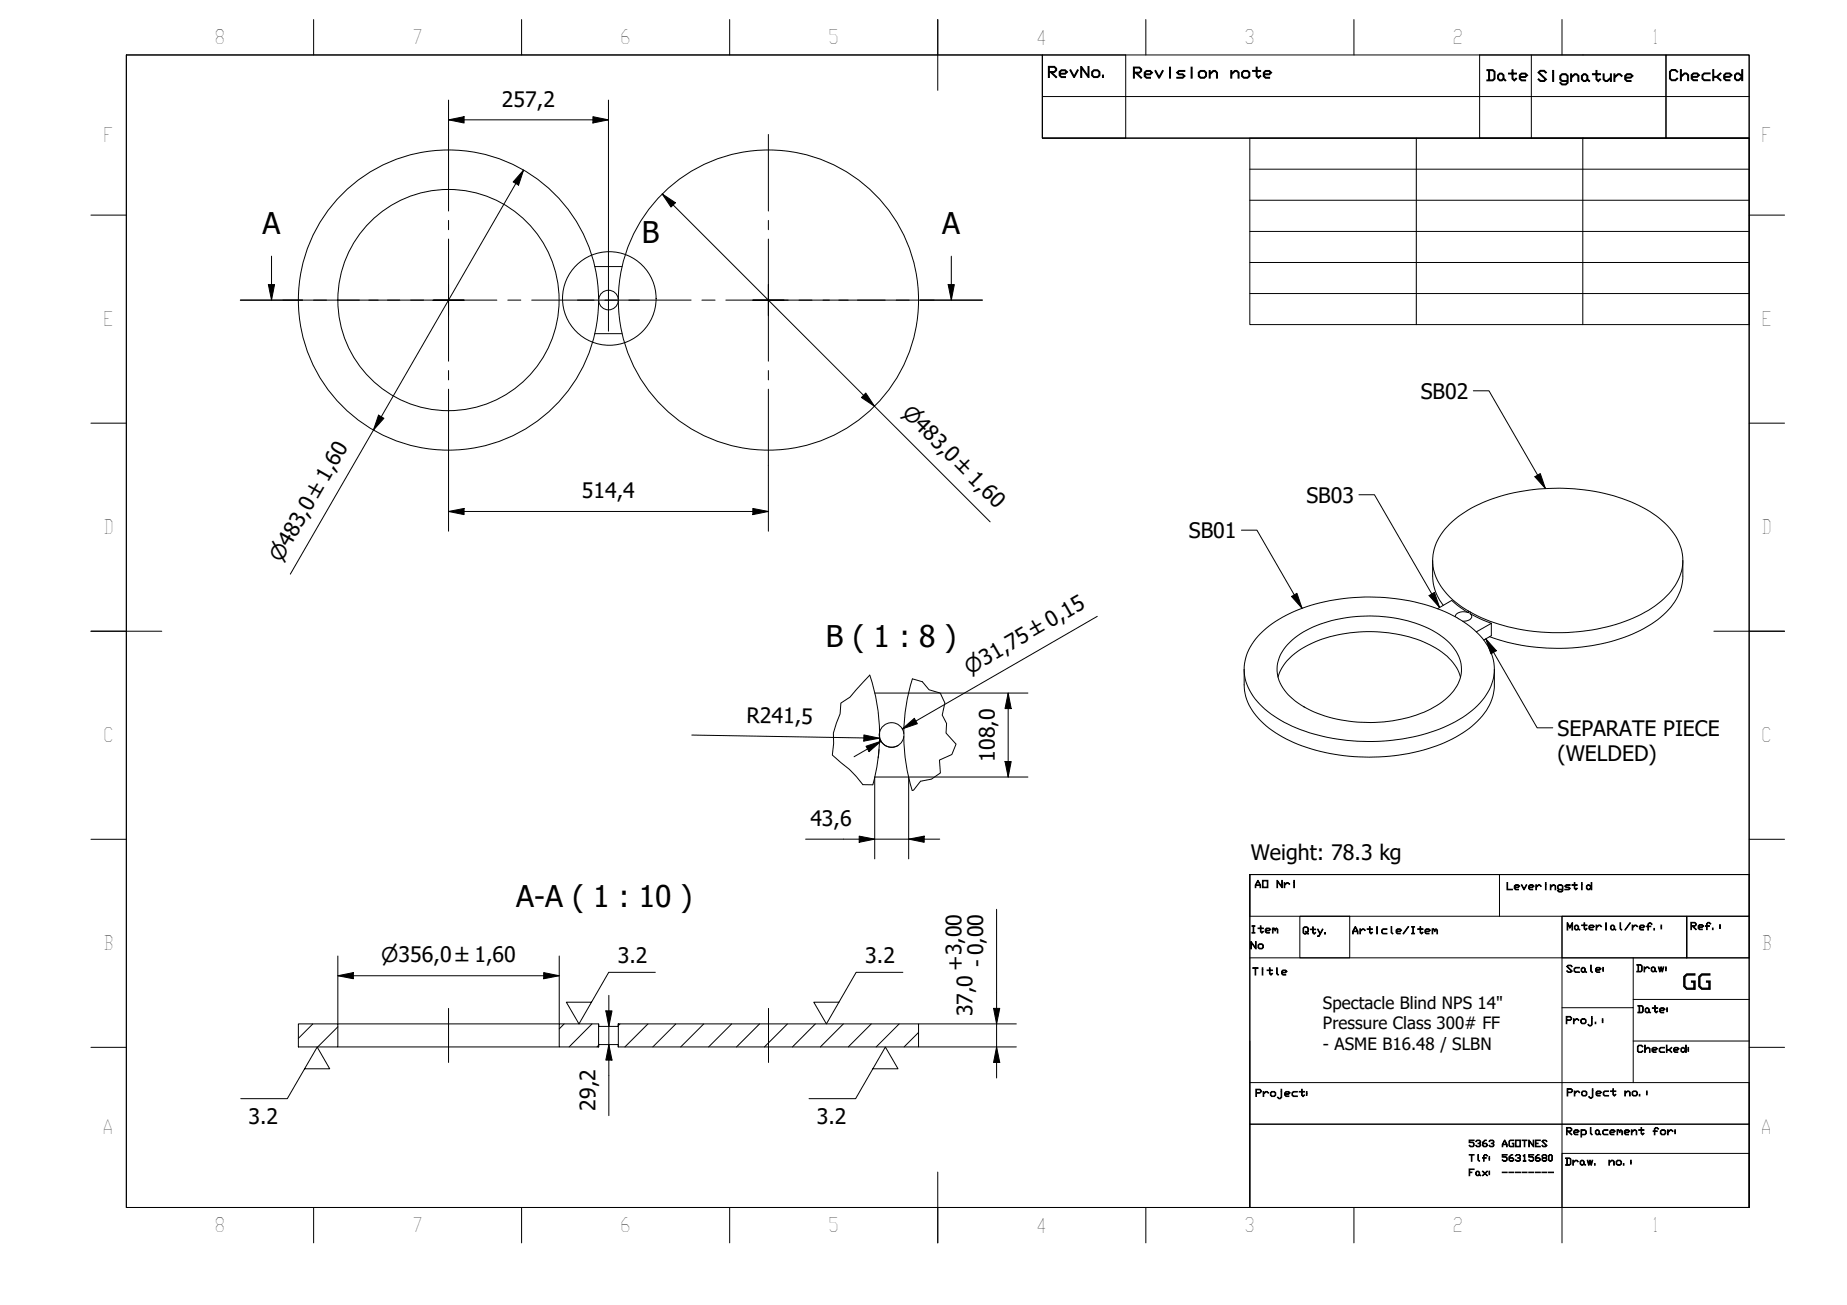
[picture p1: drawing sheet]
<svg xmlns="http://www.w3.org/2000/svg" width="297mm" height="210mm" viewBox="0 0 297 210" stroke-linecap="round" stroke-linejoin="round" font-family="sans-serif">
<!-- layer: Hatch (ISO) -->
<g fill="none" stroke="#000" stroke-width=".16">
<path d="M50.3 164.7l-2.3 2.3M54.3 165.2l-3.2 3.2M90.7 164.7l-.8 .8M95.2 164.7l-3.7 3.7M96.3 168.1l-.3 .3M99.7 164.7l-.3 .3M104.2 164.7l-3.7 3.7M108.7 164.7l-3.7 3.7M113.2 164.7l-3.7 3.7M117.7 164.7l-3.7 3.7M122.2 164.7l-3.8 3.7M126.6 164.7l-3.7 3.7"/>
<path d="M131.1 164.7l-3.7 3.7M135.6 164.7l-3.7 3.7M140.1 164.7l-3.7 3.7M144.6 164.7l-3.7 3.7M147.7 166.1l-2.3 2.3"/>
</g>
<!-- layer: Visible (ISO) -->
<g fill="none" stroke="#000" stroke-width=".16">
<path d="M95.7 42.9h4.3M95.7 53.7h4.3M96.3 48a24.1 24.1 0 0 0-35.7-20.9 24.1 24.1 0 0 0-1.7 41.4 24.1 24.1 0 0 0 37.3-18l.1-2M99.4 48a1.58 1.58 0 0 0-2.4-1.1 1.58 1.58 0 0 0 0 2.7 1.58 1.58 0 0 0 2.4-1.1M99.4 48v.5M99.4 48a24.1 24.1 0 0 1 35.8-20.9 24.1 24.1 0 0 1 1.6 41.4 24.1 24.1 0 0 1-37.3-18l-.1-2M230.4 90.1v2.6a7.7 7.7 0 0 0 1.7 4.7M231.2 97.9l2.3-1.3 1.2 1 1.5 .9M236.2 98.3l.2 .1M236.2 98.5a1.61 1.61 0 0 0-2.2 .6v.1M236.2 98.3a10.9 10.9 0 0 1-5.7-7.2 8.1 8.1 0 0 1 3-7.2 23.7 23.7 0 0 1 13.2-5.2 30.3 30.3 0 0 1 18.6 3.6 10.3 10.3 0 0 1 5.3 7.2 8.5 8.5 0 0 1-3.4 7.2 24 24 0 0 1-12.7 4.8 30.6 30.6 0 0 1-18.1-3.1M236.2 98.3v.2"/>
<path d="M236.4 98.7a.61 .61 0 0 1 .3 .7 .61 .61 0 0 1-.7 .4l-.8 .1M236.4 98.7l3.4 1.6M236.4 98.4v.3M270.6 90.1v2.6a9 9 0 0 1-4 7 27.2 27.2 0 0 1-16.3 4.6 31 31 0 0 1-10.8-1.9M139.9 108.6a30.2 30.2 0 0 1 1.6 9.3M140.7 111.5h5.4M141.4 117.9a1.98 1.98 0 0 0 1.7 2.3 1.98 1.98 0 0 0 2.3-1.7M141.5 118.5a30.2 30.2 0 0 1-1.1 7.7M145.4 117.9a1.98 1.98 0 0 0-2-1.7 1.98 1.98 0 0 0-2 1.7M145.4 117.9v.6M145.4 118.5a30.2 30.2 0 0 0 1.3 8.6M146.7 109.2a30.2 30.2 0 0 0-1.3 8.7"/>
<path d="M200.1 107.6v2.6a9.1 9.1 0 0 0 4 7 27.2 27.2 0 0 0 16.1 4.6 27.7 27.7 0 0 0 15.6-4.3 9.5 9.5 0 0 0 4.5-6.9v-3M202.7 101.9a22.3 22.3 0 0 1 12.7-5.5 30.8 30.8 0 0 1 19 3 11.1 11.1 0 0 1 5.8 6.8 8 8 0 0 1-3 7.7 23.8 23.8 0 0 1-13.2 5.2 30.6 30.6 0 0 1-18-3.2 10.9 10.9 0 0 1-5.8-7.2 7.8 7.8 0 0 1 2.5-6.8zM205.5 108.9a9.1 9.1 0 0 1 5.4-5.4 23.3 23.3 0 0 1 19.6 .5 8.3 8.3 0 0 1 4.4 4.9M207.1 103.6a16.2 16.2 0 0 1 9.7-4.3 22.2 22.2 0 0 1 14.6 2.7 6.7 6.7 0 0 1 3.6 6.4 8.5 8.5 0 0 1-4.9 5.7 23.4 23.4 0 0 1-19.9-.1 8.5 8.5 0 0 1-4.7-5.3 5.7 5.7 0 0 1 1.6-5.1zM237.4 101.6l2.4-1.3v1.9l-1.2 .7M140.7 125h5.4M48 164.7h6.3v3.7h-6.3zM54.3 168.4h35.6M54.3 164.7h35.6M89.9 164.7h6.4v3.7h-6.4zM96.3 164.7v.4h3.1v-.4M96.3 168.4v-.4h3.1v.4"/>
<path d="M99.4 168.4h.1M99.4 164.7h48.3v3.7h-48.3z"/>
<circle cx="72.1" cy="48.3" r="17.8"/>
</g>
<!-- layer: Break Line (ISO) -->
<path d="M139.9 108.6l-3.2 3.5-1.5 1-.1 1.7-1.1 3.1 .1 1.7-.2 1.8 2.7 2.4 2.2 2.4h1.6M146.7 109.2l1.6 .5 1.1 1.2 1.8 .6 .8 1.6-.5 1.9 .7 1.4-.1 1.5 1.7 1.8-.7 1.7-2 .9 .1 2-1.4 1-1.8 .4-1.1 1.4h-.2" fill="none" stroke="#000" stroke-width=".16"/>
<!-- layer: Section Line (ISO) -->
<g fill="none" stroke="#000" stroke-width=".16">
<path d="M38.7 48.3h10M43.2 45.8h1l-.5 2.5zM43.7 41.2v7.1M50.4 48.3h2.1M54.3 48.3h10M66 48.3h2.1M69.9 48.3h10M81.7 48.3h2.1M85.5 48.3h10M97.3 48.3h2.1M101.1 48.3h10M112.9 48.3h2.1"/>
<path d="M116.7 48.3h10.1M128.5 48.3h2.1M132.4 48.3h10M144.1 48.3h2.1M148 48.3h10M152.5 45.8h1l-.5 2.5zM153 41.2v7.1"/>
</g>
<path d="M43.2 45.8h1l-.5 2.5zM152.5 45.8h1l-.5 2.5z" fill="#000"/>
<!-- layer: Detail Boundary (ISO) -->
<circle cx="98" cy="48" r="7.5" fill="none" stroke="#000" stroke-width=".16"/>
<!-- layer: BOXES -->
<g fill="none" stroke="#000" stroke-width=".16">
<path d="M167.6 8.8v6.7h113.7M167.6 15.5v6.7h113.7M167.6 8.8h13.4v13.4h-13.4zM238 8.8h29.9v13.4h-29.9zM246.3 8.8v13.4M267.9 8.8h13.4v13.4h-13.4zM201 140.7h80.3h-80.3v6.7h80.3v-6.7v53.5h-80.3zM201 154.1h80.3M209 147.4h8.1v6.7h-8.1zM241.2 140.7v6.7M251.2 147.4h20.1v6.7v-6.7h10v6.7h-30.1zM251.2 147.4v46.8v-8.7h30.1v8.7"/>
<path d="M262.7 154.1v8h-11.5M201 174.1h80.3v6.7h-80.3v13.4M201 167.4v13.4h80.3v13.4M262.7 162.1v12M262.7 160.8h18.6M262.7 167.4h18.6M201 194.2h80.3"/>
</g>
<!-- layer: BORDER -->
<g fill="none" stroke="#000" stroke-width=".16">
<path d="M20.3 8.8h261v185.4h-261zM50.4 3.1v5.7M83.9 3.1v5.7M117.3 3.1v5.7M150.8 3.1v11.4M184.3 3.1v5.7M217.7 3.1v5.7M251.2 3.1v5.7M14.6 34.6h5.7M281.3 34.6h5.7M14.6 68.1h5.7M281.3 68.1h5.7"/>
<path d="M14.6 101.5h11.4M275.6 101.5h11.4M14.6 135h5.7M281.3 135h5.7M14.6 168.5h5.7M281.3 168.5h5.7M50.4 194.2v5.7M83.9 194.2v5.7M117.3 194.2v5.7M150.8 188.5v11.4M184.3 194.2v5.7M217.7 194.2v5.7"/>
<path d="M251.2 194.2v5.7"/>
</g>
<!-- layer: 0 -->
<path d="M20.3 8.8h147.3v13.4h113.7v30h-80.3v-30h80.3v118.5h-80.3v53.5h-180.7zM201 27.2h80.3M201 32.2h80.3M201 37.2h80.3M227.8 22.2v30M254.6 22.2v30M201 42.2h80.3M201 47.2h80.3" fill="none" stroke="#000" stroke-width=".16"/>
<!-- layer: Dimension (ISO) -->
<g fill="none" stroke="#000" stroke-width=".16">
<path d="M72.1 19.3l2.5-.5v1zM72.1 19.3h25.8M72.1 16.1v5.5M95.4 18.8l2.5 .5-2.5 .5zM97.9 16.1v28.1M84.2 27.4l-.8 2.4-.9-.5zM84.2 27.4l-37.5 64.9M106.5 31.2l2.1 1.4-.7 .7zM106.5 31.2l52.7 52.7M60.9 66.8l.8 .5-1.7 1.9zM72.1 74.9v10.5M123.6 74.9v10.5"/>
<path d="M139.2 63.2l1.5 2.2-2.2-1.5zM72.1 82.3l2.5-.5v1zM72.1 82.3h51.5M121.1 81.8l2.5 .5-2.5 .5zM176.5 99.1l-31.4 18.1 2.2-1.2M111.3 118.2l30.1 .5M138.9 118.2l2.5 .5-2.5 .5zM141.4 119l.1-1.1a1.96 1.96 0 0 0 .8 2 1.96 1.96 0 0 0 2.1 0M141.7 119.2l-4.3 2.5M145.1 117.2l1.9-1.7 .5 .9zM146.1 111.5h19.2M162.1 111.5l.5 2.5h-1z"/>
<path d="M162.1 111.5v13.5M129.6 135h21.5M138.2 134.5l2.5 .5-2.5 .5zM139.3 120l2.4-.8-1.9 1.7zM140.7 125v13.1M141.4 120.6l-.2 1.3M146.1 135l2.5-.5v1zM161.6 122.5h1l-.5 2.5zM165.3 125h-19.2v13.1M54.3 156.9l2.5-.5v1zM54.3 156.9h35.6M54.3 153.8v10.9"/>
<path d="M87.4 156.4l2.5 .5-2.5 .5zM89.9 153.8v10.9M160.3 146.3v27.1M97.4 162.6h1l-.5 2.5zM97.9 168l.5 2.5h-1zM97.9 160.1v19.3M147.7 168.4h15.7M147.7 164.7h15.7M159.8 162.2h1l-.5 2.5zM160.3 168.4l.5 2.5h-1z"/>
</g>
<g fill="#000">
<path d="M72.1 19.3l2.5-.5v1zM95.4 18.8l2.5 .5-2.5 .5zM84.2 27.4l-.8 2.4-.9-.5zM106.5 31.2l2.1 1.4-.7 .7zM60.9 66.8l.8 .5-1.7 1.9zM139.2 63.2l1.5 2.2-2.2-1.5zM72.1 82.3l2.5-.5v1zM121.1 81.8l2.5 .5-2.5 .5zM138.9 118.2l2.5 .5-2.5 .5zM145.1 117.2l1.9-1.7 .5 .9zM162.1 111.5l.5 2.5h-1zM138.2 134.5l2.5 .5-2.5 .5z"/>
<path d="M139.3 120l2.4-.8-1.9 1.7zM146.1 135l2.5-.5v1zM161.6 122.5h1l-.5 2.5zM54.3 156.9l2.5-.5v1zM87.4 156.4l2.5 .5-2.5 .5zM97.4 162.6h1l-.5 2.5zM97.9 168l.5 2.5h-1zM159.8 162.2h1l-.5 2.5zM160.3 168.4l.5 2.5h-1z"/>
</g>
<!-- layer: Center Mark (ISO) -->
<g fill="none" stroke="#000" stroke-width=".16">
<path d="M72.1 38.5v9.8v-2.5M72.1 21.6v12.3M72.1 35.4v1.5M123.6 38.5v9.8v-2.5M123.6 21.6v12.3M123.6 35.4v1.5M45.5 48.3h12.3M59.3 48.3h1.5M62.3 48.3h9.8h-2.5M72.1 50.8v-2.5v9.8M72.1 59.6v1.5M74.6 48.3h-2.5h2.5"/>
<path d="M92.9 48.3h9.9M97.9 44.2v9.1M121.1 48.3h2.5h-2.5M123.6 50.8v-2.5v9.8M123.6 59.6v1.5M126.1 48.3h-2.5h9.8M134.9 48.3h1.5M137.9 48.3h12.3M72.1 62.6v12.3M123.6 62.6v12.3"/>
</g>
<!-- layer: Centerline (ISO) -->
<path d="M72.1 162.2v8.7M123.6 162.2v8.7" fill="none" stroke="#000" stroke-width=".16"/>
<!-- layer: Symbol (ISO) -->
<path d="M218.5 79.6h2.5l10.5 18.1M236.9 62.9h2.6l9 15.7M246.8 76.7l.9-.5 .8 2.4zM199.6 85.3h2.5l7.3 12.5M207.7 95.9l.9-.5 .8 2.4zM229.8 95.8l.9-.5 .8 2.4zM239 102.8l1.6 1.9-.8 .5zM239 102.8l8.2 14.3h2.5M105.4 156.4h-7.5l-4.8 8.3-2-3.5h4M145.2 156.4h-7.5l-4.8 8.3-2-3.5h4M49 171.9h4l-2-3.5-4.8 8.3h-7.5M140.4 171.9h4l-2-3.5-4.8 8.3h-7.5" fill="none" stroke="#000" stroke-width=".16"/>
<path d="M246.8 76.7l.9-.5 .8 2.4zM207.7 95.9l.9-.5 .8 2.4zM229.8 95.8l.9-.5 .8 2.4zM239 102.8l1.6 1.9-.8 .5z" fill="#000"/>
<g font-size="4.8">
<text x="42.2" y="37.7">A</text>
<text x="103.2" y="39.2">B</text>
<text x="151.5" y="37.7">A</text>
<text x="132.8" y="104">B ( 1 : 8 )</text>
<text x="83" y="145.9">A-A ( 1 : 10 )</text>
</g>
<g font-size="3.4">
<text x="80.7" y="17.1">257,2</text>
<text x="228.5" y="64.1">SB02</text>
<text x="93.6" y="80.1">514,4</text>
<text x="210.1" y="80.8">SB03</text>
<text x="191.2" y="86.5">SB01</text>
<text x="120" y="116.2" transform="rotate(1 120 116.2)">R241,5</text>
<text x="250.5" y="118.3">SEPARATE PIECE</text>
<text x="160" y="122.5" transform="rotate(-90 160 122.5)">108,0</text>
<text x="250.5" y="122.4">(WELDED)</text>
<text x="130.3" y="132.8">43,6</text>
<text x="201.1" y="138.3">Weight: 78.3 kg</text>
<text x="99.4" y="154.9">3.2</text>
<text x="139.1" y="154.9">3.2</text>
<text x="158.3" y="155.6" transform="rotate(-90 158.3 155.6)">- 0,00</text>
<text x="154.8" y="156.2" transform="rotate(-90 154.8 156.2)">+3,00</text>
<text x="270.5" y="159.1">GG</text>
<text x="156.4" y="163.5" transform="rotate(-90 156.4 163.5)">37,0</text>
<text x="95.8" y="178.7" transform="rotate(-90 95.8 178.7)">29,2</text>
<text x="40" y="180.7">3.2</text>
<text x="131.4" y="180.7">3.2</text>
</g>
<g font-size="3.3">
<text x="144.9" y="66.6" transform="rotate(45 144.9 66.6)">⌀483,0 ±1,60</text>
<text x="45.2" y="90.6" transform="rotate(-60 45.2 90.6)">⌀483,0 ±1,60</text>
<text x="156" y="108.5" transform="rotate(-30 156 108.5)">⌀31,75 ±0,15</text>
<text x="61.3" y="154.8">⌀356,0 ±1,60</text>
</g>
<g font-size="3.2">
<text x="34.5" y="7.1">8</text>
<text x="66.3" y="7.1">7</text>
<text x="99.7" y="7.1">6</text>
<text x="133.2" y="7.1">5</text>
<text x="166.6" y="7.2">4</text>
<text x="200.1" y="7.1">3</text>
<text x="233.6" y="7.1">2</text>
<text x="265.6" y="7.1">1</text>
<text x="16.6" y="22.9">F</text>
<text x="283.3" y="22.9">F</text>
<text x="16.6" y="52.5">E</text>
<text x="283.3" y="52.5">E</text>
<text x="16.6" y="86">D</text>
<text x="283.3" y="86">D</text>
<text x="16.6" y="119.4">C</text>
<text x="283.3" y="119.4">C</text>
<text x="16.6" y="152.9">B</text>
<text x="283.3" y="152.9">B</text>
<text x="16.5" y="182.4">A</text>
<text x="283.2" y="182.4">A</text>
<text x="34.5" y="198.2">8</text>
<text x="66.3" y="198.2">7</text>
<text x="99.7" y="198.2">6</text>
<text x="133.2" y="198.2">5</text>
<text x="166.6" y="198.3">4</text>
<text x="200.1" y="198.2">3</text>
<text x="233.6" y="198.2">2</text>
<text x="265.6" y="198.2">1</text>
</g>
<g font-size="2.7">
<text x="212.8" y="162.3">Spectacle Blind NPS 14&quot;</text>
<text x="212.8" y="165.6">Pressure Class 300# FF</text>
<text x="212.8" y="168.8">- ASME B16.48 / SLBN</text>
</g>
<g font-size="2.4">
<text x="168.4" y="12.4">RevNo.</text>
<text x="182.1" y="12.5">Revision</text>
<text x="197.7" y="12.5">note</text>
<text x="238.9" y="13">Date</text>
<text x="247.1" y="13.1">Signature</text>
<text x="268.3" y="12.9">Checked</text>
</g>
<g font-size="1.6">
<text x="201.7" y="142.8">AO</text>
<text x="205.2" y="142.8">Nri</text>
<text x="242.2" y="143.1">Leveringstid</text>
<text x="251.9" y="149.6">Material/ref.:</text>
<text x="271.8" y="149.5">Ref.:</text>
<text x="201" y="150.1">Item</text>
<text x="201" y="152.6">No</text>
<text x="209.4" y="150.2">Qty.</text>
<text x="217.4" y="150.2">Article/Item</text>
<text x="201.3" y="156.8">Title</text>
<text x="251.8" y="156.4">Scale:</text>
<text x="263.1" y="156.3">Draw:</text>
<text x="251.7" y="164.6">Proj.:</text>
<text x="263.2" y="162.9">Date:</text>
<text x="263.2" y="169.3">Checked:</text>
<text x="201.8" y="176.4">Project:</text>
<text x="251.9" y="176.3">Project</text>
<text x="261.2" y="176.3">no.:</text>
<text x="251.8" y="182.5">Replacement</text>
<text x="265.7" y="182.5">for:</text>
<text x="251.6" y="187.4">Draw.</text>
<text x="258.6" y="187.4">no.:</text>
</g>
<g font-size="1.5">
<text x="236.1" y="184.4">5363</text>
<text x="241.4" y="184.4">AGOTNES</text>
<text x="236.1" y="186.8">Tlf:</text>
<text x="236.1" y="189.1">Fax:</text>
<text x="241.4" y="186.8">56315680</text>
<text x="241.4" y="189.1">--------</text>
</g>
</svg>
